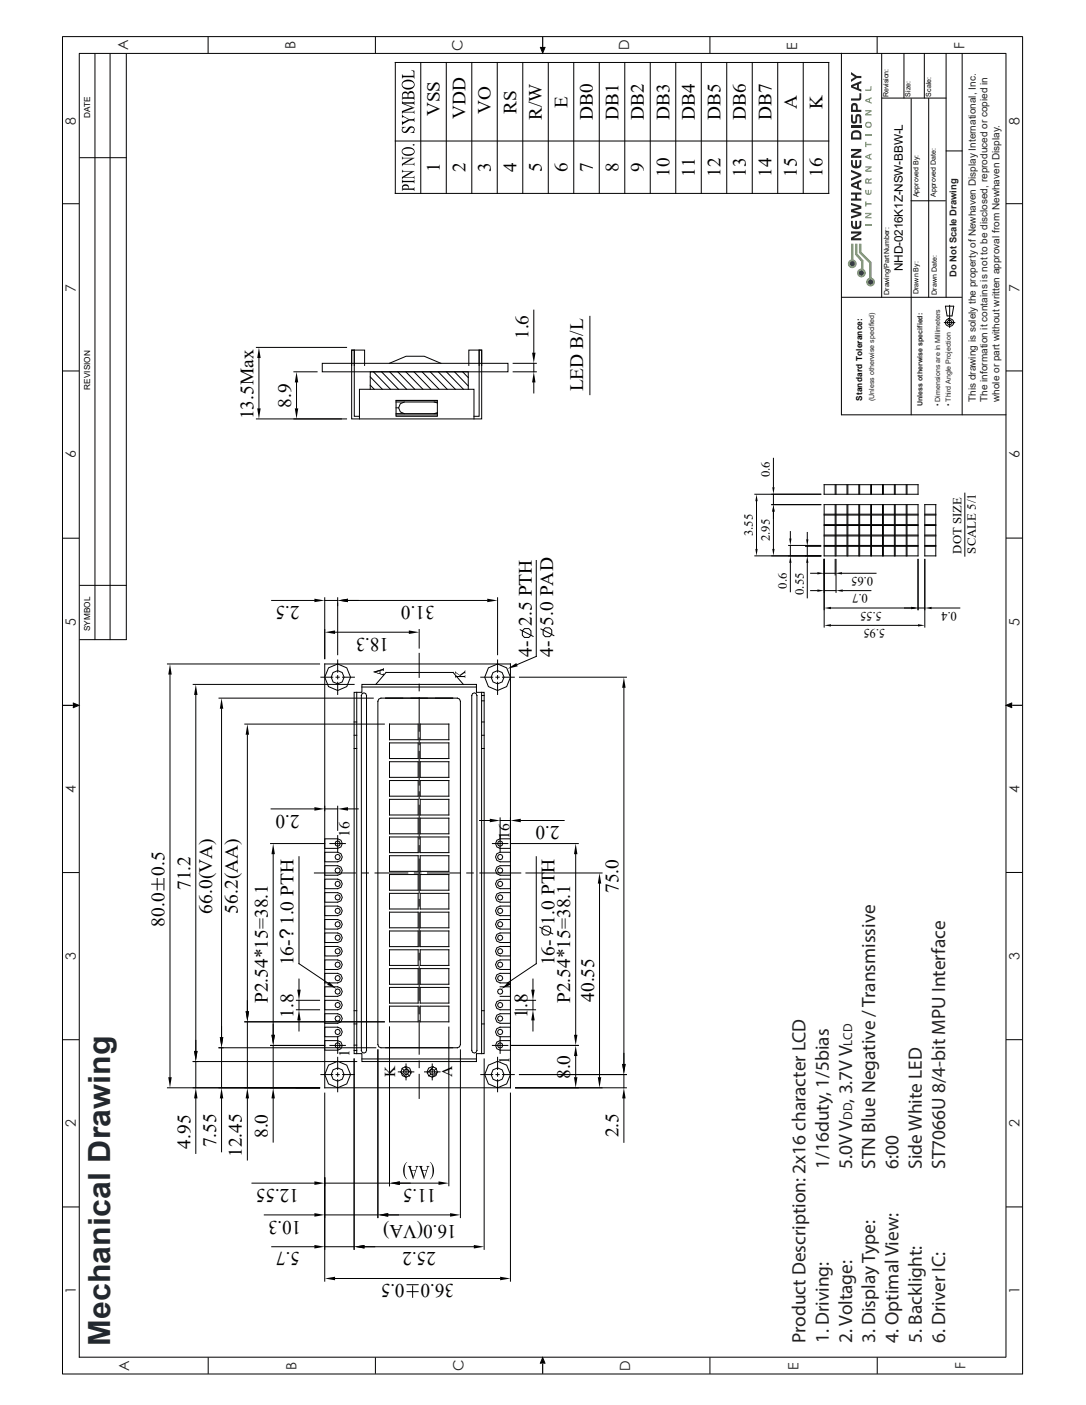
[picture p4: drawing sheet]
<svg xmlns="http://www.w3.org/2000/svg" width="216mm" height="279mm" viewBox="0 0 216 279" stroke-linecap="round" stroke-linejoin="round" font-family="sans-serif">
<g fill="none" stroke="#000" stroke-width=".2">
<path d="M12.4 7.3h190.9M12.4 7.3v266M15.7 10.6h184.3M15.8 10.6v259.4M41.4 7.3v3.3M74.6 7.3v3.3M141.1 7.3v3.3M174.4 7.3v3.3M200 10.6v259.3M203.3 7.3v266M12.5 40.5h3.2M200 40.5h3.2"/>
<path d="M12.5 73.8h3.2M200 73.8h3.2M12.5 107h3.2M200 107h3.2M12.5 173.5h3.2M200 173.5h3.2M12.5 206.8h3.2M200 206.8h3.2M12.5 240h3.2M200 240h3.2M12.4 273.2h190.9M15.7 269.9h184.3"/>
<path d="M41.4 269.9v3.3M74.6 269.9v3.3M141.1 269.9v3.3M174.4 269.9v3.3"/>
</g>
<path d="M107.4 9.3h1l-.5 1.2zM14.5 139.8l1.2 .5-1.2 .5zM200 140.3l1.2-.5v1zM107.9 270l.5 1.2h-1z" fill="#000" stroke="#000" stroke-width=".2"/>
<path d="M107.9 7.3v2M12.5 140.3h2M201.2 140.3h2M107.9 271.2v2" fill="none" stroke="#000" stroke-width=".23"/>
<g fill="none" stroke="#010101" stroke-width=".2">
<path d="M18.9 10.7v116.5M21.9 10.7v116.5M25.1 10.7v116.5h-9.2M167.3 10.6v71.9h32.7M175.3 10.6v48.5M175.3 19.5h12.8M179.7 10.6v8.9M181.1 19.6v62.9M183.8 10.6v8.9M184.6 19.6v39.5M188.1 10.6v48.5M191.3 10.6v71.9"/>
<path d="M15.9 31.4h9.2M181.1 39.9h6.8M188.1 30h3.2M167.3 59.1h23.9M187.7 64.2h2.1M187.9 60.9h1.7l-.3 1.9h-1zM188.8 60.7v4.4M15.9 116.4h9.2"/>
<circle cx="188.8" cy="64.2" r=".8"/>
<circle cx="188.8" cy="64.1" r=".45"/>
</g>
<path d="M169.2 48.5h.5v3.1a.87 .87 0 0 1 .4 1.4 .87 .87 0 0 1-1.4 0 .87 .87 0 0 1 .5-1.4z" fill="#6cc24a"/>
<circle cx="169.4" cy="52.4" r=".48" fill="#007a33"/>
<g fill="#6cc24a">
<path d="M170 48.5h.5v1.9l1.2 1.4v2.2h-.5v-2l-1.2-1.4z"/>
<circle cx="173.1" cy="56.1" r=".88"/>
<circle cx="171.3" cy="54.3" r=".88"/>
</g>
<g fill="#007a33">
<circle cx="171.3" cy="54.3" r=".48"/>
<circle cx="173.1" cy="56.1" r=".48"/>
</g>
<path d="M170.8 48.5h.4v1.6l2.1 2v3.2h-.5v-3l-2-2z" fill="#6cc24a"/>
<g fill="#222223">
<path d="M169.2 46h2v.5l-1.5 .9h1.5v.4h-2v-.5l1.5-.9-1.5 .1z"/>
<path d="M169.2 43.9h.3v.7a.43 .43 0 0 0 .5 .5v-1.2h.4v1.2a.42 .42 0 0 0 .5-.5v-.7h.3v.7a1.03 1.03 0 0 1-1 1 1.03 1.03 0 0 1-1-1z"/>
<path d="M169.2 40.3l2 .7v.5l-1.5 .4 1.5 .4v.5l-2 .7v-.5l1.6-.4-1.6-.4v-.5l1.6-.5-1.6-.4z"/>
<path d="M169.2 38.3h2v.4h-.8v.8h.8v.4h-2v-.4h.8v-.8h-.8z"/>
<path d="M169.2 33.8l2 .8v.4l-2 .9v-.5l1.5-.6-1.5-.6z"/>
<path d="M169.2 31.8h.3v.7a.43 .43 0 0 0 .5 .5v-1.2h.4v1.2a.42 .42 0 0 0 .5-.5v-.7h.3v.8a1.03 1.03 0 0 1-1 .9 1.03 1.03 0 0 1-1-1z"/>
<path d="M169.2 29.6h2v.5l-1.5 .9h1.5v.4h-2v-.5l1.5-.9-1.5 .1z"/>
<path d="M169.6 36.8l.8-.3v.6zM169.2 36.6v.4l2 .9v-.5l-.5-.1v-.9l.5-.2v-.5z"/>
<path d="M169.7 26.5a.77 .77 0 0 1 1.2 .3v.5h-1.4zM169.4 26.1a1.8 1.8 0 0 0-.2 1.7h2v-1a1.05 1.05 0 0 0-.6-.9 1.05 1.05 0 0 0-1.2 .2z"/>
</g>
<path d="M169.2 25.2h2" fill="none" stroke="#222223" stroke-width=".44"/>
<g fill="#222223">
<path d="M169.2 22.8h.3v1l.2 .3 .3-.1v-.7a.6 .6 0 0 1 .7-.6 .6 .6 0 0 1 .5 .7v1.1h-.3l-.2-1.4-.3 .2v.6a.62 .62 0 0 1-.6 .7 .62 .62 0 0 1-.6-.7z"/>
<path d="M169.2 14.3l1.1 .8h.9v.4h-.9l-1.1 .8v-.5l.8-.5-.8-.5z"/>
<path d="M169.2 19.6h1.6v-1.1h.4v1.1l-.1 .3-1.9 .1z"/>
<path d="M169.6 21h.5l.1 .8h-.7zM169.4 20.6l-.2 .4v1.3h2v-.5h-.7v-.5a.69 .69 0 0 0-.3-.8 .69 .69 0 0 0-.8 .1z"/>
<path d="M169.6 17.2l.8-.3v.6zM169.2 16.9v.5l2 .8v-.4l-.5-.2v-.9l.5-.1v-.5z"/>
</g>
<g fill="#6cc24a">
<path d="M172 44.7h1.3v.2h-1.3z"/>
<path d="M172 42.3h1.3v.3l-1 .6 1-.1v.3h-1.3v-.3l.9-.5h-.9z"/>
<path d="M172 40h.2v.4h1.1v.3h-1.1v.4h-.2z"/>
<path d="M172 37.8h.2l.1 .5 .1 .2h.1v-.7h.2v.7l.3-.2 .1-.5h.2v.4a.63 .63 0 0 1-.7 .6 .63 .63 0 0 1-.6-.6z"/>
<path d="M172 33.1h1.3v.3l-1 .5h1v.2h-1.3v-.3l.9-.5h-.9z"/>
<path d="M172 28.2h.2v.4h1.1v.3h-1.1v.4h-.2z"/>
<path d="M172 26.7h1.3v.3h-1.3z"/>
<path d="M172 21.9h1.3v.3l-1 .5h1v.3h-1.3v-.4l.9-.5h-.9z"/>
<path d="M172 17.8h1v-.6h.3l-.1 .8-1.2 .1z"/>
<path d="M172.3 35.8h.2l.1 .5h-.4zM172.1 35.6l-.1 .9h1.3v-.2h-.5v-.3l.5-.3v-.3l-.6 .3-.2-.2z"/>
<path d="M172.3 31.2l.4-.2v.4zM172 31v.3l1.3 .5v-.3l-.3-.1v-.5l.3-.1v-.3z"/>
<path d="M172.3 24.6a.41 .41 0 0 1 .6-.1 .41 .41 0 0 1 .1 .6 .41 .41 0 0 1-.6 .1 .41 .41 0 0 1-.1-.6zM172 24.9a.65 .65 0 0 0 1.3 0 .65 .65 0 0 0-1.3 0z"/>
<path d="M172.3 20l.4-.2v.4zM172 19.8v.3l1.3 .5v-.2l-.3-.1v-.6l.3-.1v-.3z"/>
</g>
<g fill="none" stroke="#000" stroke-width=".2">
<path d="M78.6 12.4h86.2v26.1h-86.2zM83.6 12.4v26.1M88.7 12.4v26.1M93.8 12.4v26.1M98.9 12.4v26.1M103.9 12.4v26.1M109 12.4v26.1M114.1 12.4v26.1M119.1 12.4v26.1M124.2 12.4v26.1M129.3 12.4v26.1M134.3 12.4v26.1"/>
<path d="M139.4 12.4v26.1M144.5 12.4v26.1M149.6 12.4v26.1M154.6 12.4v26.1M159.7 12.4v26.1M78.6 28h86.2M51 69.1h17.9M51.5 71.2v10M58.4 73.9h4.6M58.9 76v5.2M64.1 72.3h36.9v1.6h-36.9zM69.9 72.7v-3.1h2.6v3.1"/>
<path d="M70.4 69.6v3.1M73.6 77.4v-3.5h19.5v3.5M73.6 76.6l.8 .8M73.6 75l2.4 2.4M74.2 73.9l3.4 3.5M75.9 73.9l3.3 3.5M77.4 72.3l3.3-1.5h3.6l3.4 1.5M77.5 73.9l3.3 3.5M78.7 79.6h8.2v3.2h-8.2zM78.7 79.7h8.2M78.7 79.9h8.2M79.1 73.9l3.4 3.5"/>
<path d="M80.4 79.9l-.8 .4-.4 .8 .4 .8 .8 .4M80.7 73.9l3.4 3.5M82.3 73.9l3.4 3.5M83.9 73.9l3.4 3.5M85.5 73.9l3.4 3.5M86.3 79.9l.6 .2M87.1 73.9l3.4 3.5M88.7 73.9l3.4 3.5M90.4 73.9l2.7 2.9M92 73.9l1.1 1.2M93.2 72.7v-3.1h2.6v3.1M95.3 69.6v3.1"/>
<path d="M102 73.9h4.6M102 72.3h4.6M106.1 61.7v8.4M106.1 72.3v1.6M106.1 76v2.1M117.3 62.9v15.6M51 83.3h17.9M71.5 82.8h-1.1v-13.2h-.5v13.7h25.9v-13.7h-.5v13.2h-1.1M71.5 83.3v-5.9h22.7v5.9M78.7 82.5h8.2M78.7 82.3h8.2M78.7 81.1h.5"/>
<path d="M86.9 82.1l-.6 .2M150.1 98.3h13.1M150.4 99.7v9.5M153.8 91.1v5.8M153.8 98.3v2.1M163.8 96.4h2.2v1.9h-2.2zM166.2 96.4h2.2v1.9h-2.2zM168.6 96.4h2.1v1.9h-2.1zM170.9 96.4h2.2v1.9h-2.2zM173.3 96.4h2.1v1.9h-2.1zM175.6 96.4h2.2v1.9h-2.2zM178 96.4h2.2v1.9h-2.2z"/>
<path d="M180.3 96.4h2.2v1.9h-2.2zM191.8 98.1v12.5M54 119.4h8.5M64.6 119.4h2.5M64.6 118.9v12.1M67.1 118.9v11.3M69.2 119.4h27.7M98.9 118.9v11.3M106.6 111.5v19l-3.8 1.7M150.1 110.5h13.1M153.4 100.4h9.8M153.8 101.7v7.5"/>
<path d="M156.8 108.5h6.4M157.1 105.7v1.4M157.1 108.5v2M157.1 111.9v5.8M160.1 108.6h3.1M160.5 105.9v1.4M160.5 108.6v1.9M160.5 111.9v7M161.2 114h1.3M161.2 117.5h1.3M163.8 100.4h2.2v1.9h-2.2zM163.8 102.4h2.2v1.9h-2.2z"/>
<path d="M163.8 104.5h2.2v1.9h-2.2zM163.8 106.6h2.2v1.9h-2.2zM163.8 108.6h2.2v1.9h-2.2zM163.8 111.2v13.5M163.8 114h2.2M163.8 117.5h2.4M166 111.2v3.1M166.2 100.4h2.2v1.9h-2.2zM166.2 102.4h2.2v1.9h-2.2zM166.2 104.5h2.2v1.9h-2.2zM166.2 106.6h2.2v1.9h-2.2zM166.2 108.6h2.2v1.9h-2.2z"/>
<path d="M166.2 111.2v6.6M167.4 114h6.8M167.5 117.5h5.6M168.6 100.4h2.1v1.9h-2.1zM168.6 102.4h2.1v1.9h-2.1zM168.6 104.5h2.1v1.9h-2.1zM168.6 106.6h2.1v1.9h-2.1zM168.6 108.6h2.1v1.9h-2.1zM170.9 100.4h2.2v1.9h-2.2zM170.9 102.4h2.2v1.9h-2.2zM170.9 104.5h2.2v1.9h-2.2zM170.9 106.6h2.2v1.9h-2.2z"/>
<path d="M170.9 108.6h2.2v1.9h-2.2zM173.3 100.4h2.1v1.9h-2.1zM173.3 102.4h2.1v1.9h-2.1zM173.3 104.5h2.1v1.9h-2.1zM173.3 106.6h2.1v1.9h-2.1zM173.3 108.6h2.1v1.9h-2.1zM175.6 100.4h2.2v1.9h-2.2zM175.6 102.4h2.2v1.9h-2.2zM175.6 104.5h2.2v1.9h-2.2zM175.6 106.6h2.2v1.9h-2.2zM175.6 108.6h2.2v1.9h-2.2zM178 100.4h2.2v1.9h-2.2z"/>
<path d="M178 102.4h2.2v1.9h-2.2zM178 104.5h2.2v1.9h-2.2zM178 106.6h2.2v1.9h-2.2zM178 108.6h2.2v1.9h-2.2zM180.3 100.4h2.2v1.9h-2.2zM180.3 102.4h2.2v1.9h-2.2zM180.3 104.5h2.2v1.9h-2.2zM180.3 106.6h2.2v1.9h-2.2zM180.3 108.6h2.2v1.9h-2.2zM182.5 111.2v10.1M183.9 100.4h2.1v1.9h-2.1zM183.9 102.4h2.1v1.9h-2.1z"/>
<path d="M183.9 104.5h2.1v1.9h-2.1zM183.9 106.6h2.1v1.9h-2.1zM183.9 108.6h2.1v1.9h-2.1zM183.9 111.2v13.5M33.3 132h30.2M33.8 134.1v80.1M38.4 136.1h32M38.9 138.2v70.8M43.5 138.8h30.7M63.8 134.7h2.3M64.6 132h36.9v84.3h-36.9zM66.6 125.7h14.7"/>
<path d="M66.8 134.7h.6M67.1 131.3v2.4M67.1 134.3v.7M67.1 135.7v2.4M68.1 134.7h2.4M70.9 137.7v71.8M71.9 136.1h22.8v1.6h1.6v71.8h-1.6v1.6h-22.8v-1.6h-1.5v-71.8h1.5zM71.9 136.6h22.8M72 137.9l.4-.1 .3 .1 .2 .4v70.6l-.2 .4-.3 .1-.4-.1-.2-.4v-70.6zM74.7 136.1l2.1-2.4h13.3l2 2.4M75.3 139l.4-.2h15.2l.5 .2 .1 .5v68.2l-.1 .5-.5 .2h-15.2l-.4-.2-.2-.5v-68.2zM83.3 125.2v3.7"/>
<path d="M83.3 129.9v4.8M83.3 136v1.4M83.3 138.7v6.7M93.9 137.9l.4-.1 .4 .1 .1 .4v70.6l-.1 .4-.4 .1-.4-.1-.1-.4v-70.6zM95.6 134.7h2.3M95.7 139.4h.6M95.7 138.3h.6M95.7 137.7v71.8M98.6 134.7h.6M98.9 131.3v2.4M98.9 134.3v.7M98.9 135.7v2.4"/>
<path d="M99.9 134.7h2.3M103.3 134.7h21.2M103.4 125.2l2.6 1.4M104.3 125h.8l.5 .5v.8l-.5 .5h-.8l-.5-.5v-.8zM107.5 125.1l2.6 1.3M108.4 124.9h.9l.4 .4v.9l-.4 .4h-.9l-.4-.4v-.9zM124 136.8v74.8M165.2 120.9h16M165.2 124.4h17.3M182.5 120.9h1.4M185.2 120.9h5.6M44 140.9v65.4"/>
<path d="M48.7 144h27.7M49.2 146.1v55M70.4 143.6h.5M70.4 146.2h.5M70.4 148.8h.5M77.4 144h5.7v3.1h-5.7zM77.4 147.7h5.7v3.1h-5.7zM77.4 151.5h5.7v3.1h-5.7zM77.4 155.2h5.7v3.1h-5.7zM77.4 159h5.7v3.1h-5.7zM83.3 146.8v1.3M83.3 149.4v6.7"/>
<path d="M83.3 157.5v1.3M83.5 144h5.7v3.1h-5.7zM83.5 147.7h5.7v3.1h-5.7zM83.5 151.5h5.7v3.1h-5.7zM83.5 155.2h5.7v3.1h-5.7zM83.5 159h5.7v3.1h-5.7zM95.7 143.6h.6M95.7 146.2h.6M95.7 148.8h.6M30.2 175.8h2.2M31.2 174.7v2.3M32.6 174.7v2.3"/>
<path d="M53.8 167.8h10.8M53.9 160.9h8.6M54.3 169.9v35.9M59.4 170.4v21.2l5.8 3.9M62.5 173.6h8.1M64.6 177.5h2.5l.7 .3 .2 .7-.2 .6-.7 .3h-2.5zM64.6 174.8h2.5l.7 .3 .2 .7-.2 .7-.7 .2h-2.5zM64.6 172.2h2.5l.7 .2 .2 .7-.2 .7-.7 .3h-2.5zM64.6 169.5h2.5l.7 .3 .2 .6-.2 .7-.7 .3h-2.5zM64.6 166.8h2.5l.7 .3 .2 .7-.2 .6-.7 .3h-2.5zM64.6 160.9h2.5M65.6 167.8h3.1"/>
<path d="M67.1 160.3v4.8M67.1 166.2v3.1M69.2 160.9h2M71.9 173.6h1.3M74.6 173.6h6.5M77.4 162.7h5.7v3.1h-5.7zM77.4 166.4h5.7v3.2h-5.7zM77.4 170.2h5.7v3.1h-5.7zM77.4 173.9h5.7v3.1h-5.7zM77.4 177.7h5.7v3.1h-5.7zM82.4 173.6h1.3M83.3 160.1v6.7"/>
<path d="M83.3 168.2v1.3M83.3 170.8v6.7M83.3 178.9v1.3M83.5 162.7h5.7v3.1h-5.7zM83.5 166.4h5.7v3.2h-5.7zM83.5 170.2h5.7v3.1h-5.7zM83.5 173.9h5.7v3.1h-5.7zM83.5 177.7h5.7v3.1h-5.7zM85 173.6h6.5M92.8 173.6h1.3M95.3 163.2h2.1M95.4 173.6h8.1"/>
<path d="M97.9 167.8h3.1M98.8 177.8l.6-.3h2.1v1.9h-2.1l-.6-.3-.3-.6zM98.8 175.1l.6-.3h2.1v1.9h-2.1l-.6-.2-.3-.7zM98.8 172.4l.6-.2h2.1v1.9h-2.1l-.6-.3-.3-.7zM98.8 169.8l.6-.3h2.1v1.9h-2.1l-.6-.3-.3-.7zM98.8 167.1l.6-.3h2.1v1.9h-2.1l-.6-.3-.3-.6zM99.4 162.6v6.7M99.4 163.2h2.1M101.5 167.8h13.5M103.5 163.2h8.7M104.6 173.6h15.1M106.6 170.4v21.2l-5.8 3.9"/>
<path d="M114.5 169.9v35.9M119.2 175.7v38.5M58.9 198.9h4.6M59.4 194.7v2.1M59.4 198.9v1.9M64.6 198.9h2.5l.7 .3 .2 .7-.2 .6-.7 .3h-2.5zM64.6 196.2h2.5l.7 .3 .2 .7-.2 .7-.7 .2h-2.5zM64.6 193.6h2.5l.7 .2 .2 .7-.2 .7-.7 .3h-2.5zM64.6 190.9h2.5l.7 .3 .2 .6-.2 .7-.7 .3h-2.5zM64.6 188.2h2.5l.7 .3 .2 .7-.2 .6-.7 .3h-2.5zM64.6 185.5h2.5l.7 .3 .2 .7-.2 .7-.7 .2h-2.5zM64.6 182.9h2.5l.7 .2 .2 .7-.2 .7-.7 .3h-2.5z"/>
<path d="M64.6 180.2h2.5l.7 .3 .2 .6-.2 .7-.7 .3h-2.5zM77.4 181.4h5.7v3.1h-5.7zM77.4 185.1h5.7v3.1h-5.7zM77.4 188.9h5.7v3.1h-5.7zM77.4 192.6h5.7v3.1h-5.7zM77.4 196.4h5.7v3.1h-5.7zM83.3 181.5v6.7M83.3 189.6v1.3M83.3 192.2v6.7M83.5 181.4h5.7v3.1h-5.7zM83.5 185.1h5.7v3.1h-5.7zM83.5 188.9h5.7v3.1h-5.7z"/>
<path d="M83.5 192.6h5.7v3.1h-5.7zM83.5 196.4h5.7v3.1h-5.7zM98.8 199.2l.6-.3h2.1v1.9h-2.1l-.6-.3-.3-.6zM98.8 193.8l.6-.2h2.1v1.9h-2.1l-.6-.3-.3-.7zM98.8 191.2l.6-.3h2.1v1.9h-2.1l-.6-.3-.3-.7zM98.8 188.5l.6-.3h2.1v1.9h-2.1l-.6-.3-.3-.6zM98.8 185.8l.6-.3h2.1v1.9h-2.1l-.6-.2-.3-.7zM98.8 183.1l.6-.2h2.1v1.9h-2.1l-.6-.3-.3-.7zM98.8 180.5l.6-.3h2.1v1.9h-2.1l-.6-.3-.3-.7zM99.4 196.2h2.1v1.9h-2.1M102.5 198.9h4M106 194.7v2.1"/>
<path d="M106 198.9v1.9M107.3 184.4l2.6 1.3M108.2 184.2h.8l.5 .4v.9l-.5 .4h-.8l-.4-.4v-.9zM33.3 216.3h30.2M38.4 211.1h32.5M38.9 211.1v5.2M38.9 218.4v11M43.5 208.4h31.2M44 208.4v7.9M44 218.4v10.7M48.7 203.2h27.7M49.2 203.2v13.1"/>
<path d="M49.2 218.4v12.3M53.8 207.9h10.8M54.3 207.9v8.4M54.3 218.4v8.7M58.9 200.8h4.6M59.4 202.9v2.1M63.8 213.7h2.3M64.6 206.9h2.5l.7 .3 .2 .7-.2 .7-.7 .2h-2.5zM64.6 204.3h2.5l.7 .2 .2 .7-.2 .7-.7 .3h-2.5zM64.6 201.6h2.5l.7 .3 .2 .6-.2 .7-.7 .3h-2.5zM64.6 217.4v37.4M65.6 207.9h3.1"/>
<path d="M66.8 213.7h.6M67.1 206.3v3.2M67.1 210.3v2.4M67.1 213.4v.6M67.1 214.7v2.4M68.1 213.7h2.4M70.4 210.6v37.8M70.4 201h.5M70.4 203.6h.5M70.4 208.9h.5M70.4 207.8h.5M71.9 210.6h22.8"/>
<path d="M75.1 208.8v33.3M77.4 200.1h5.7v3.1h-5.7zM77.4 204.3v31.5M79.2 213.2h3.1M79.7 213.2l1 1M79.9 212.5l.4 .4M80.5 212.1l1.2 1.3M80.7 211.6v3.1M81 213.6l.4 .4M83.3 200.3v1.3M83.3 202.9v6.7M83.3 211v1.3"/>
<path d="M83.3 213.6v4.8M83.5 200.1h5.7v3.1h-5.7zM84.4 213.2h3.1M85.6 213.6l-.3 .4M85.9 211.6v3.1M86.2 212.1l-1.3 1.3M86.7 212.5l-.3 .4M87 213.2l-1 1M89.2 204.3v31.5M91.5 208.8v33.3M95.6 213.7h2.3M95.7 201h.6"/>
<path d="M95.7 203.6h.6M96.3 210.6v37.8M97.9 207.9h3.1M98.6 213.7h.6M98.8 207.2l.6-.3h2.1v1.9h-2.1l-.6-.2-.3-.7zM98.8 204.5l.6-.2h2.1v1.9h-2.1l-.6-.3-.3-.7zM98.8 201.9l.6-.3h2.1v1.9h-2.1l-.6-.3-.3-.7zM98.9 210.3v2.4M98.9 213.4v.6M98.9 214.7v2.4M99.4 206.3v3.2M99.9 213.7h2.3"/>
<path d="M101.5 217.4v37.4M101.5 207.9h13.5M102.5 216.3h22M102.5 200.8h4M103.3 213.7h21.2M106 202.9v2.1M114.5 210v4.2M124 213.7v2.6M124 218.4v8.8M50.1 235.3h12.4M64.6 235.3h12.8M79.5 235.3h7.7"/>
<path d="M52.5 241.6h10M54 247.9h8.5M64.6 247.9h5.8M64.6 241.6h10.5M66.6 254.2h32.8M72.5 247.9h21.7M77.2 241.6h12.3M80.9 256.9h2.2M80.9 255.5h2.2M82 255.7v2.3"/>
<circle cx="67.1" cy="134.7" r="1.3"/>
<circle cx="67.2" cy="134.6" r="2.6"/>
<circle cx="98.9" cy="134.7" r="1.3"/>
<circle cx="99" cy="134.6" r="2.6"/>
<circle cx="67.1" cy="178.5" r=".52"/>
<circle cx="67.1" cy="170.4" r=".52"/>
<circle cx="67.1" cy="173.1" r=".52"/>
<circle cx="67.1" cy="175.8" r=".52"/>
<circle cx="67.1" cy="167.8" r=".52"/>
<circle cx="99.4" cy="178.5" r=".52"/>
<circle cx="99.4" cy="170.4" r=".52"/>
<circle cx="99.4" cy="173.1" r=".52"/>
<circle cx="99.4" cy="175.8" r=".52"/>
<circle cx="99.4" cy="167.8" r=".52"/>
<circle cx="67.1" cy="199.9" r=".52"/>
<circle cx="67.1" cy="186.5" r=".52"/>
<circle cx="67.1" cy="194.5" r=".52"/>
<circle cx="67.1" cy="197.2" r=".52"/>
<circle cx="67.1" cy="183.8" r=".52"/>
<circle cx="67.1" cy="181.1" r=".52"/>
<circle cx="67.1" cy="189.2" r=".52"/>
<circle cx="67.1" cy="191.8" r=".52"/>
<circle cx="99.4" cy="199.9" r=".52"/>
<circle cx="99.4" cy="186.5" r=".52"/>
<circle cx="99.4" cy="194.5" r=".52"/>
<circle cx="99.4" cy="197.2" r=".52"/>
<circle cx="99.4" cy="183.8" r=".52"/>
<circle cx="99.4" cy="181.1" r=".52"/>
<circle cx="99.4" cy="189.2" r=".52"/>
<circle cx="99.4" cy="191.8" r=".52"/>
<circle cx="67.1" cy="207.9" r=".52"/>
<circle cx="67.1" cy="202.5" r=".52"/>
<circle cx="67.1" cy="205.2" r=".52"/>
<circle cx="67.1" cy="213.7" r="1.3"/>
<circle cx="67.2" cy="213.6" r="2.6"/>
<circle cx="80.7" cy="213.2" r="1.04"/>
<circle cx="80.7" cy="213.2" r=".52"/>
<circle cx="85.9" cy="213.2" r="1.04"/>
<circle cx="85.9" cy="213.2" r=".52"/>
<circle cx="98.9" cy="213.7" r="1.3"/>
<circle cx="99" cy="213.6" r="2.6"/>
<circle cx="99.4" cy="207.9" r=".52"/>
<circle cx="99.4" cy="202.5" r=".52"/>
<circle cx="99.4" cy="205.2" r=".52"/>
</g>
<g fill="#000">
<path d="M51.5 69.1l.3 2.1h-.7zM58.9 73.9l.4 2.1h-.7zM106.1 73.9l.4 2.1h-.7zM105.8 70.1h.7l-.4 2.2zM51.1 81.2h.7l-.3 2.1zM58.6 81.2h.7l-.4 2.1zM150.4 98.3l.2 1.4h-.4zM153.5 96.9h.5l-.2 1.4zM62.5 119.1l2.1 .3-2.1 .3zM67.1 119.4l2.1-.3v.6zM96.9 119.1l2 .3-2 .3zM150.2 109.2h.4l-.2 1.3z"/>
<path d="M153.8 100.4l.2 1.3h-.5zM153.5 109.2h.5l-.2 1.3zM156.9 107.1h.4l-.2 1.4zM157.1 110.5l.2 1.4h-.4zM160.3 107.3h.4l-.2 1.3zM160.5 110.5l.2 1.4h-.4zM162.5 113.8l1.3 .2-1.3 .2zM162.5 117.2l1.3 .3-1.3 .2zM166 114l1.4-.2v.4zM166.2 117.5l1.3-.3v.5zM33.8 132l.3 2.1h-.6zM38.9 136.1l.4 2.1h-.7z"/>
<path d="M64.6 125.7l2-.3v.7zM81.3 125.4l2 .3-2 .4zM100.9 133l1.7-1.1 .3 .6zM124 134.7l.4 2.1h-.7zM163.8 120.9l1.4-.2v.4zM163.8 124.4l1.4-.3v.5zM181.2 120.7l1.3 .2-1.3 .2zM182.5 124.1l1.4 .3-1.4 .2zM183.9 120.9l1.3-.2v.4zM44 138.8l.4 2.1h-.7zM49.2 144l.3 2.1h-.7zM54.3 167.8l.4 2.1h-.7z"/>
<path d="M62.5 160.5l2.1 .4-2.1 .3zM67.1 160.9l2.1-.4v.7zM97.4 162.8l2 .4-2 .3zM101.5 163.2l2-.4v.7zM114.5 167.8l.3 2.1h-.7zM119.2 173.6l.3 2.1h-.7zM59.1 196.8h.7l-.4 2.1zM65.4 195.3l1.6 1.4-1.9-.9zM99.6 196.7l1.5-1.4 .4 .5zM105.6 196.8h.7l-.3 2.1zM33.5 214.2h.6l-.3 2.1zM38.6 209h.7l-.4 2.1z"/>
<path d="M38.9 216.3l.4 2.1h-.7zM43.7 206.3h.7l-.4 2.1zM44 216.3l.4 2.1h-.7zM48.8 201.1h.7l-.3 2.1zM49.2 216.3l.3 2.1h-.7zM54 205.8h.7l-.4 2.1zM54.3 216.3l.4 2.1h-.7zM59.4 200.8l.4 2.1h-.7zM106 200.8l.3 2.1h-.7zM114.1 205.8h.7l-.3 2.1zM114.5 207.9l.3 2.1h-.7zM114.1 214.2h.7l-.3 2.1z"/>
<path d="M118.8 214.2h.7l-.3 2.1zM123.7 211.6h.7l-.4 2.1zM124 216.3l.4 2.1h-.7zM62.5 234.9l2.1 .4-2.1 .3zM77.4 235.3l2.1-.4v.7zM87.2 234.9l2 .4-2 .3zM62.5 241.2l2.1 .4-2.1 .3zM62.5 247.6l2.1 .3-2.1 .4zM64.6 254.2l2-.3v.7zM70.4 247.9l2.1-.3v.7zM75.1 241.6l2.1-.4v.7zM89.5 241.2l2 .4-2 .3z"/>
<path d="M94.2 247.6l2.1 .3-2.1 .4zM99.4 253.9l2.1 .3-2.1 .4z"/>
<path d="M79.9 16.6a1.27 1.27 0 0 0 1.9 .8l.5-.3 .1-.6a1.29 1.29 0 0 1-.9 1.4 1.29 1.29 0 0 1-1.5-.6z" fill-rule="evenodd"/>
<path d="M80.2 16.1a1.51 1.51 0 0 1 2.2 .4l-.1 .3v-.2a1.67 1.67 0 0 0-2.2 0l-.1 .2-.1-.2z" fill-rule="evenodd"/>
<path d="M80.1 18.4l.3-.2 .5 .1 .2 .2-.1 .6a.46 .46 0 0 0-.4-.6 .51 .51 0 0 0-.6 .6l-.1 .8v-1.1z" fill-rule="evenodd"/>
<path d="M79.9 14.7l.2 .3 .3 .1 1.8-.1v-.2l.1 .8-.1-.2h-.3h-1.6h-.2l-.2 .2z" fill-rule="evenodd"/>
<path d="M80 19.1l.1 .2h.9l.1-.8 .1 .8h1l.1-.9 .1 1.5-.2-.2-.3-.1h-1.6l-.2 .1-.1 .2z" fill-rule="evenodd"/>
<path d="M81.3 18.2l.4-.1 .4 .1 .2 .2v.6a.54 .54 0 0 0-.6-.6 .54 .54 0 0 0-.5 .7l-.1-.5z" fill-rule="evenodd"/>
<path d="M81.7 13.9l.7 .2v1.5l-.2-1a.57 .57 0 0 0-.5-.7z" fill-rule="evenodd"/>
<path d="M79.9 29.9a1.31 1.31 0 0 0 1.9 .7l.5-.3 .1-.4a1.1 1.1 0 0 1-1.6 1.1l-.8-.5z" fill-rule="evenodd"/>
<path d="M79.9 25.2l.8 .1-.4 .1-.3 .5v-.5z" fill-rule="evenodd"/>
<path d="M80 25.4l.1 .7 .3 .1 .3-.2a1.07 1.07 0 0 1 1.5-.7l.2 .4-.1 .6v-.5a.5 .5 0 0 0-.5-.4 .5 .5 0 0 0-.5 .5 .71 .71 0 0 1-.8 .6 .71 .71 0 0 1-.6-.9z" fill-rule="evenodd"/>
<path d="M80 29.7a1.62 1.62 0 0 1 2.4 .2l-.1 .2v-.2a1.88 1.88 0 0 0-2.2 0l-.1 .2-.1-.2z" fill-rule="evenodd"/>
<path d="M80.1 36.8a.67 .67 0 0 1 .9-.1 .67 .67 0 0 1 .2 .8 .61 .61 0 0 0-.5-.6 .61 .61 0 0 0-.6 .4l-.2 .7a1.18 1.18 0 0 1 .2-1.2z" fill-rule="evenodd"/>
<path d="M79.9 35.7l.2 .2 .2 .1h1.9l.2-.3v.8l-.2-.3h-.3h-1.8l-.2 .3z" fill-rule="evenodd"/>
<path d="M79.9 35.2l1.9-1.1 .6-.1-2.2 1.3-.2 .4z" fill-rule="evenodd"/>
<path d="M79.9 33.7l.2 .3h.2h2.1l-2.3 .2-.2 .2z" fill-rule="evenodd"/>
<path d="M79.9 32.6l1.9-1.1 .6-.1-2.2 1.3-.2 .4z" fill-rule="evenodd"/>
<path d="M79.9 31.1l.2 .2 .2 .1h2.1l-2.3 .1-.2 .3z" fill-rule="evenodd"/>
<path d="M79.9 22.8l.2 .2 1.2 .7-.1 .1-1-.5-.3 .2z" fill-rule="evenodd"/>
<path d="M79.9 24l.2 .3a3.1 3.1 0 0 1 2.1-.6l.2-.3v.9l-.2-.3a2.13 2.13 0 0 0-2.2 .8l-.1 .1z" fill-rule="evenodd"/>
<path d="M79.9 22.1l1.9-.8 .6 .2-2.1 .7-.3 .5z" fill-rule="evenodd"/>
<path d="M79.9 20l.4 .6 2.1 .9-2.5-.9z" fill-rule="evenodd"/>
<path d="M80.1 37.3v.2h1l.1-.2v.2h.7h.3l.2-.3v.8l-.2-.2h-2.1z" fill-rule="evenodd"/>
<path d="M80.1 20.3h1.9h.2l.2-.3v.9l-.2-.2-1.9-.1z" fill-rule="evenodd"/>
<path d="M80.1 22.4l.2-.2h1.9l.2-.2v.7l-.2-.3h-.2z" fill-rule="evenodd"/>
<path d="M80.2 35.3l.2-.1h1.8l.2-.2v.6l-.2-.2z" fill-rule="evenodd"/>
<path d="M80.2 32.7l.2-.1h1.8l.2-.3v.7l-.2-.3h-.2z" fill-rule="evenodd"/>
<path d="M81.6 26.4l.6-.3 .1-.3v.5l.1 .1z" fill-rule="evenodd"/>
<path d="M82.1 28.7l.3 .1-.2 .2-.2-.2z" fill-rule="evenodd"/>
<path d="M74.2 133.6l1.3 .3 .1-.5v.6l.5 .1 .2-.2v.5z" fill-rule="evenodd"/>
<path d="M74.2 133.6l1.7-.5 .4-.2v.5l-.2-.1-.5 .1-.1 .5v-.5l-.8 .3z" fill-rule="evenodd"/>
<path d="M74.2 133.6l1.3 .3 .1-.5v.6l.5 .1 .2-.2v.5z" fill-rule="evenodd"/>
<path d="M74.2 133.6l1.7-.5 .4-.2v.5l-.2-.1-.5 .1-.1 .5v-.5l-.8 .3z" fill-rule="evenodd"/>
<path d="M90.5 133.5l.9 .7 1.1-.9v.7l-.2-.1-.8 .5-.8-.5-.2 .1z" fill-rule="evenodd"/>
<path d="M90.5 134.2l.3 .2h1.5l.2-.2v.6l-.4-.2-1.5 .1-.1 .1z" fill-rule="evenodd"/>
<path d="M80.7 231.2l.3-.2a3.2 3.2 0 0 0 0 3.6 2.38 2.38 0 0 1-.3-3.4z" fill-rule="evenodd"/>
<path d="M82.6 231.9h.6l-.3 .4-.8 2.2 .5-1.6-.8-.2h.8l.2-.6z" fill-rule="evenodd"/>
<path d="M81.1 231.9h.8l-.3 .2 .2 .6 .8 .2h-.7l.3 1-.1 .6-.7-2.1z" fill-rule="evenodd"/>
<path d="M84.7 231.9h.7l-.3 .4-.8 2.2 .4-1.6-.7-.2h.8l.2-.6z" fill-rule="evenodd"/>
<path d="M83.3 231.9h.7l-.2 .2 .2 .6 .7 .2h-.6l.3 1-.1 .6-.7-2.1z" fill-rule="evenodd"/>
<path d="M85.5 231a2.31 2.31 0 0 1 0 3.6 3.2 3.2 0 0 0 0-3.6z" fill-rule="evenodd"/>
</g>
<text font-size="6.1" fill="#212830" x="21.9" y="267.7" transform="rotate(-90 21.9 267.7)">Mechanical Drawing</text>
<g font-size="3.9">
<text x="59.5" y="120.5" transform="rotate(180 59.5 120.5)">2.5</text>
<text x="86.4" y="120.5" transform="rotate(180 86.4 120.5)">31.0</text>
<text x="77.3" y="126.8" transform="rotate(180 77.3 126.8)">18.3</text>
<text x="59.5" y="162" transform="rotate(180 59.5 162)">2.0</text>
<text x="111.2" y="164.3" transform="rotate(180 111.2 164.3)">2.0</text>
<text x="59.4" y="236.4" transform="rotate(180 59.4 236.4)">12.55</text>
<text x="86.7" y="236.4" transform="rotate(180 86.7 236.4)">11.5</text>
<text x="59.9" y="242.7" transform="rotate(180 59.9 242.7)">10.3</text>
<text x="90.8" y="243.5" transform="rotate(180 90.8 243.5)">16.0(VA)</text>
<text x="59.6" y="249" transform="rotate(180 59.6 249)">5.7</text>
<text x="86.6" y="249" transform="rotate(180 86.6 249)">25.2</text>
<text x="80.4" y="255.4" transform="rotate(180 80.4 255.4)">0.5</text>
<text x="90.2" y="255.4" transform="rotate(180 90.2 255.4)">36.0</text>
</g>
<g font-size="3.8">
<text x="105" y="67.4" transform="rotate(-90 105 67.4)">1.6</text>
<text x="115.9" y="77.9" transform="rotate(-90 115.9 77.9)">LED B/L</text>
<text x="50.4" y="83.4" transform="rotate(-90 50.4 83.4)">13.5Max</text>
<text x="57.9" y="81.1" transform="rotate(-90 57.9 81.1)">8.9</text>
<text x="105.7" y="124.4" transform="rotate(-90 105.7 124.4)">2.5 PTH</text>
<text x="110" y="124.4" transform="rotate(-90 110 124.4)">5.0 PAD</text>
<text x="105.7" y="130.6" transform="rotate(-90 105.7 130.6)">4-</text>
<text x="110" y="130.6" transform="rotate(-90 110 130.6)">4-</text>
<text x="32.7" y="174.2" transform="rotate(-90 32.7 174.2)">0.5</text>
<text x="37.9" y="177" transform="rotate(-90 37.9 177)">71.2</text>
<text x="122.9" y="177.6" transform="rotate(-90 122.9 177.6)">75.0</text>
<text x="32.7" y="184.3" transform="rotate(-90 32.7 184.3)">80.0</text>
<text x="42.2" y="181.7" transform="rotate(-90 42.2 181.7)">66.0(VA)</text>
<text x="47.3" y="181.7" transform="rotate(-90 47.3 181.7)">56.2(AA)</text>
<text x="110.2" y="183.9" transform="rotate(-90 110.2 183.9)">1.0 PTH</text>
<text x="58.3" y="192" transform="rotate(-90 58.3 192)">16-? 1.0 PTH</text>
<text x="110.2" y="192" transform="rotate(-90 110.2 192)">16-</text>
<text x="53.2" y="199.5" transform="rotate(-90 53.2 199.5)">P2.54*15=38.1</text>
<text x="58.4" y="202.4" transform="rotate(-90 58.4 202.4)">1.8</text>
<text x="104.9" y="202.4" transform="rotate(-90 104.9 202.4)">1.8</text>
<text x="113.4" y="199.5" transform="rotate(-90 113.4 199.5)">P2.54*15=38.1</text>
<text x="118.1" y="199.2" transform="rotate(-90 118.1 199.2)">40.55</text>
<text x="113.4" y="214.6" transform="rotate(-90 113.4 214.6)">8.0</text>
<text x="53.2" y="226.3" transform="rotate(-90 53.2 226.3)">8.0</text>
<text x="122.9" y="226.2" transform="rotate(-90 122.9 226.2)">2.5</text>
<text x="37.9" y="228.4" transform="rotate(-90 37.9 228.4)">4.95</text>
<text x="43" y="228.1" transform="rotate(-90 43 228.1)">7.55</text>
<text x="48.1" y="230.1" transform="rotate(-90 48.1 230.1)">12.45</text>
</g>
<g font-size="3.8" fill="#231f20">
<text x="169.4" y="219.3" transform="rotate(-90 169.4 219.3)">, 3.7V V</text>
<text x="164.8" y="232.4" transform="rotate(-90 164.8 232.4)">1/16duty, 1/5bias</text>
<text x="169.4" y="232.4" transform="rotate(-90 169.4 232.4)">5.0V V</text>
<text x="174" y="232.4" transform="rotate(-90 174 232.4)">STN Blue Negative / Transmissive</text>
<text x="178.6" y="232.4" transform="rotate(-90 178.6 232.4)">6:00</text>
<text x="183.3" y="232.4" transform="rotate(-90 183.3 232.4)">Side White LED</text>
<text x="187.9" y="232.4" transform="rotate(-90 187.9 232.4)">ST7066U 8/4-bit MPU Interface</text>
<text x="160.1" y="267.1" transform="rotate(-90 160.1 267.1)">Product Description: 2x16 character LCD</text>
<text x="164.8" y="267.1" transform="rotate(-90 164.8 267.1)">1. Driving:</text>
<text x="169.4" y="267.1" transform="rotate(-90 169.4 267.1)">2. Voltage:</text>
<text x="174" y="267.1" transform="rotate(-90 174 267.1)">3. Display Type:</text>
<text x="178.6" y="267.1" transform="rotate(-90 178.6 267.1)">4. Optimal View:</text>
<text x="183.3" y="267.1" transform="rotate(-90 183.3 267.1)">5. Backlight:</text>
<text x="187.9" y="267.1" transform="rotate(-90 187.9 267.1)">6. Driver IC:</text>
</g>
<g font-size="3.7">
<text x="87.5" y="23.1" transform="rotate(-90 87.5 23.1)">VSS</text>
<text x="92.5" y="23.6" transform="rotate(-90 92.5 23.6)">VDD</text>
<text x="97.6" y="22.6" transform="rotate(-90 97.6 22.6)">VO</text>
<text x="102.7" y="22.6" transform="rotate(-90 102.7 22.6)">RS</text>
<text x="107.7" y="23.9" transform="rotate(-90 107.7 23.9)">R/W</text>
<text x="112.8" y="21.4" transform="rotate(-90 112.8 21.4)">E</text>
<text x="117.9" y="23.9" transform="rotate(-90 117.9 23.9)">DB0</text>
<text x="122.9" y="23.9" transform="rotate(-90 122.9 23.9)">DB1</text>
<text x="128" y="23.9" transform="rotate(-90 128 23.9)">DB2</text>
<text x="133.1" y="23.9" transform="rotate(-90 133.1 23.9)">DB3</text>
<text x="138.1" y="23.9" transform="rotate(-90 138.1 23.9)">DB4</text>
<text x="143.2" y="23.9" transform="rotate(-90 143.2 23.9)">DB5</text>
<text x="148.3" y="23.9" transform="rotate(-90 148.3 23.9)">DB6</text>
<text x="153.4" y="23.9" transform="rotate(-90 153.4 23.9)">DB7</text>
<text x="158.4" y="21.6" transform="rotate(-90 158.4 21.6)">A</text>
<text x="163.5" y="21.6" transform="rotate(-90 163.5 21.6)">K</text>
<text x="87.5" y="34.2" transform="rotate(-90 87.5 34.2)">1</text>
<text x="92.5" y="34.2" transform="rotate(-90 92.5 34.2)">2</text>
<text x="97.6" y="34.2" transform="rotate(-90 97.6 34.2)">3</text>
<text x="102.7" y="34.2" transform="rotate(-90 102.7 34.2)">4</text>
<text x="107.7" y="34.2" transform="rotate(-90 107.7 34.2)">5</text>
<text x="112.8" y="34.2" transform="rotate(-90 112.8 34.2)">6</text>
<text x="117.9" y="34.2" transform="rotate(-90 117.9 34.2)">7</text>
<text x="122.9" y="34.2" transform="rotate(-90 122.9 34.2)">8</text>
<text x="128" y="34.2" transform="rotate(-90 128 34.2)">9</text>
<text x="133.1" y="35.2" transform="rotate(-90 133.1 35.2)">10</text>
<text x="138.1" y="35.2" transform="rotate(-90 138.1 35.2)">11</text>
<text x="143.2" y="35.2" transform="rotate(-90 143.2 35.2)">12</text>
<text x="148.3" y="35.2" transform="rotate(-90 148.3 35.2)">13</text>
<text x="153.4" y="35.2" transform="rotate(-90 153.4 35.2)">14</text>
<text x="158.4" y="35.2" transform="rotate(-90 158.4 35.2)">15</text>
<text x="163.5" y="35.2" transform="rotate(-90 163.5 35.2)">16</text>
</g>
<g font-size="3">
<text x="69.5" y="166.4" transform="rotate(-90 69.5 166.4)">16</text>
<text x="101.3" y="166.8" transform="rotate(-90 101.3 166.8)">16</text>
<text x="69.5" y="210.2" transform="rotate(-90 69.5 210.2)">1</text>
<text x="78.5" y="214.2" transform="rotate(-90 78.5 214.2)">K</text>
<text x="89.9" y="214.2" transform="rotate(-90 89.9 214.2)">A</text>
<text x="101.3" y="211.5" transform="rotate(-90 101.3 211.5)">1</text>
</g>
<g font-size="2.8" fill="#231f20">
<text x="25.5" y="10" transform="rotate(-90 25.5 10)">A</text>
<text x="58.7" y="9.8" transform="rotate(-90 58.7 9.8)">B</text>
<text x="91.9" y="10.1" transform="rotate(-90 91.9 10.1)">C</text>
<text x="125.1" y="10" transform="rotate(-90 125.1 10)">D</text>
<text x="158.5" y="9.9" transform="rotate(-90 158.5 9.9)">E</text>
<text x="191.7" y="9.7" transform="rotate(-90 191.7 9.7)">F</text>
<text x="15.1" y="24.8" transform="rotate(-90 15.1 24.8)">8</text>
<text x="202.6" y="24.8" transform="rotate(-90 202.6 24.8)">8</text>
<text x="15.1" y="58" transform="rotate(-90 15.1 58)">7</text>
<text x="202.6" y="58" transform="rotate(-90 202.6 58)">7</text>
<text x="15.1" y="91.2" transform="rotate(-90 15.1 91.2)">6</text>
<text x="202.6" y="91.2" transform="rotate(-90 202.6 91.2)">6</text>
<text x="15.1" y="124.4" transform="rotate(-90 15.1 124.4)">5</text>
<text x="202.6" y="124.4" transform="rotate(-90 202.6 124.4)">5</text>
<text x="15.1" y="157.8" transform="rotate(-90 15.1 157.8)">4</text>
<text x="202.6" y="157.8" transform="rotate(-90 202.6 157.8)">4</text>
<text x="15.1" y="191" transform="rotate(-90 15.1 191)">3</text>
<text x="202.6" y="191" transform="rotate(-90 202.6 191)">3</text>
<text x="15.1" y="224.1" transform="rotate(-90 15.1 224.1)">2</text>
<text x="202.6" y="224.1" transform="rotate(-90 202.6 224.1)">2</text>
<text x="15.1" y="257.4" transform="rotate(-90 15.1 257.4)">1</text>
<text x="202.6" y="257.4" transform="rotate(-90 202.6 257.4)">1</text>
<text x="25.7" y="272.6" transform="rotate(-90 25.7 272.6)">A</text>
<text x="59" y="272.4" transform="rotate(-90 59 272.4)">B</text>
<text x="92.2" y="272.7" transform="rotate(-90 92.2 272.7)">C</text>
<text x="125.3" y="272.6" transform="rotate(-90 125.3 272.6)">D</text>
<text x="158.7" y="272.4" transform="rotate(-90 158.7 272.4)">E</text>
<text x="192" y="272.3" transform="rotate(-90 192 272.3)">F</text>
</g>
<g font-size="2.6" fill="#231f20">
<text x="169.4" y="207.9" transform="rotate(-90 169.4 207.9)">LCD</text>
<text x="169.4" y="222.7" transform="rotate(-90 169.4 222.7)">DD</text>
</g>
<g font-size="2.5">
<text x="153.1" y="94.9" transform="rotate(-90 153.1 94.9)">0.6</text>
<text x="149.7" y="106.6" transform="rotate(-90 149.7 106.6)">3.55</text>
<text x="153.1" y="107.6" transform="rotate(-90 153.1 107.6)">2.95</text>
<text x="191.1" y="110.1" transform="rotate(-90 191.1 110.1)">DOT SIZE</text>
<text x="194" y="110.1" transform="rotate(-90 194 110.1)">SCALE 5/1</text>
<text x="156.4" y="117.1" transform="rotate(-90 156.4 117.1)">0.6</text>
<text x="159.8" y="118.3" transform="rotate(-90 159.8 118.3)">0.55</text>
<text x="172.6" y="118.2" transform="rotate(180 172.6 118.2)">0.7</text>
<text x="173.6" y="114.7" transform="rotate(180 173.6 114.7)">0.65</text>
<text x="175.3" y="121.6" transform="rotate(180 175.3 121.6)">5.55</text>
<text x="176" y="125.1" transform="rotate(180 176 125.1)">5.95</text>
<text x="190.2" y="121.6" transform="rotate(180 190.2 121.6)">0.4</text>
</g>
<text font-size="2.3" fill="#010101" x="179.5" y="53.9" transform="rotate(-90 179.5 53.9)">NHD-0216K1Z-NSW-BBW-L</text>
<g font-size="2" fill="#231f20">
<text x="194" y="79.9" transform="rotate(-90 194 79.9)">This drawing is solely the property of Newhaven Display International, Inc.</text>
<text x="196.3" y="79.9" transform="rotate(-90 196.3 79.9)">The information it contains is not to be disclosed, reproduced or copied in</text>
<text x="198.7" y="79.9" transform="rotate(-90 198.7 79.9)">whole or part without written approval from Newhaven Display.</text>
</g>
<text font-size="1.9" fill="#231f20" x="190.2" y="55" transform="rotate(-90 190.2 55)">Do Not Scale Drawing</text>
<g font-size="1.6" fill="#010101">
<text x="17.9" y="23.5" transform="rotate(-90 17.9 23.5)">DATE</text>
<text x="17.9" y="77.5" transform="rotate(-90 17.9 77.5)">REVISION</text>
<text x="171.4" y="79.7" transform="rotate(-90 171.4 79.7)">Standard Tolerance:</text>
<text x="17.9" y="125.5" transform="rotate(-90 17.9 125.5)">SYMBOL</text>
</g>
<g font-size="1.4" fill="#010101">
<text x="176.7" y="19.2" transform="rotate(-90 176.7 19.2)">Revision:</text>
<text x="181" y="19.2" transform="rotate(-90 181 19.2)">Size:</text>
<text x="185.1" y="19.2" transform="rotate(-90 185.1 19.2)">Scale:</text>
<text x="182.6" y="39.2" transform="rotate(-90 182.6 39.2)">Approved By:</text>
<text x="186" y="39.2" transform="rotate(-90 186 39.2)">Approved Date:</text>
<text x="176.8" y="58.6" transform="rotate(-90 176.8 58.6)">Drawing/Part Number:</text>
<text x="182.6" y="58.5" transform="rotate(-90 182.6 58.5)">Drawn By:</text>
<text x="186.2" y="58.6" transform="rotate(-90 186.2 58.6)">Drawn Date:</text>
</g>
<g font-size="1.4" fill="#231f20">
<text x="173.8" y="79.7" transform="rotate(-90 173.8 79.7)">(Unless otherwise specified)</text>
<text x="183.4" y="80.8" transform="rotate(-90 183.4 80.8)">Unless otherwise specified:</text>
<text x="186.9" y="80.8" transform="rotate(-90 186.9 80.8)">• Dimensions are in Millimeters</text>
<text x="189" y="80.8" transform="rotate(-90 189 80.8)">• Third Angle Projection</text>
</g>
</svg>
